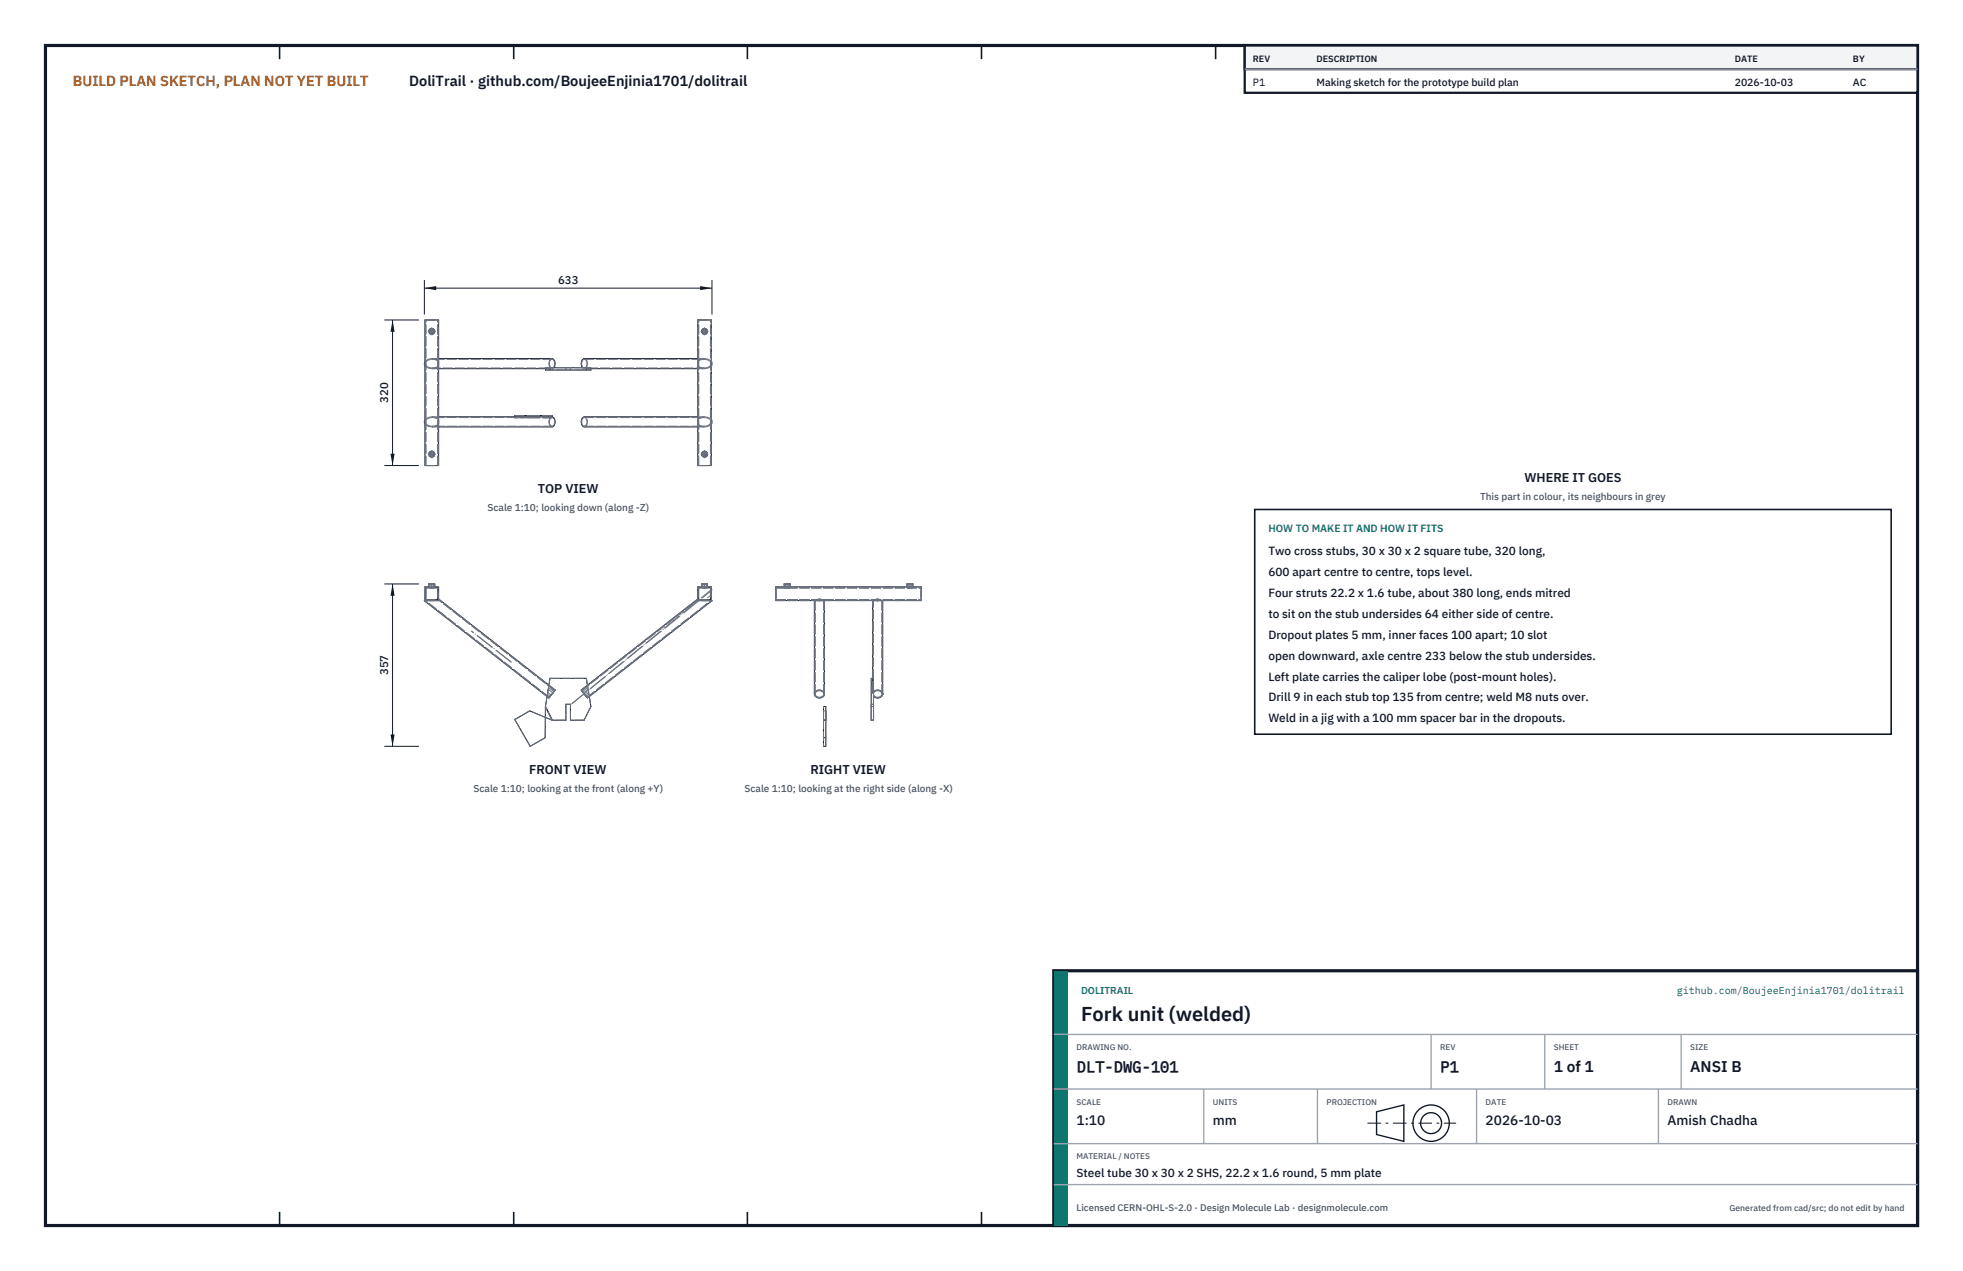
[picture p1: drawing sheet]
<svg xmlns="http://www.w3.org/2000/svg" width="432mm" height="279mm" viewBox="0 0 432 279" stroke-linecap="round" stroke-linejoin="round" font-family="sans-serif">
<path d="M10 10h411.8v259.4h-411.8z" fill="none" stroke="#111827" stroke-width=".7" stroke-linecap="butt"/>
<g fill="none" stroke="#111827" stroke-width=".35">
<path d="M61.5 10v3M113 10v3M164.4 10v3M215.9 10v3M267.4 10v3M318.9 10v3M370.3 10v3M61.5 266.4v3M113 266.4v3M164.4 266.4v3M215.9 266.4v3M267.4 266.4v3"/>
<path d="M318.9 266.4v3M370.3 266.4v3"/>
</g>
<g fill="none" stroke="#111727" stroke-width=".22">
<path d="M93.5 79.3l-.2 .6 .2 .7M93.5 79.6v.6M93.5 70.3h3v32h-3zM96.5 78.8h24.9a1.31 1.31 0 0 1 .4 2M153.5 78.8h-25a1.29 1.29 0 0 0-.4 2M153.5 70.3h3v32h-3zM156.5 79.3l.1 .6-.1 .7M156.5 79.6v.6M93.5 92.1l-.2 .6 .2 .7M93.5 92.4v.7M96.5 81h24l.2-.2h8.6l.1 .2h24.1M96.5 91.6h24.9a1.24 1.24 0 0 1 .7 1.1 1.24 1.24 0 0 1-.7 1.1h-24.9"/>
<path d="M113.2 91.6v-.3h8.3v.3M116.5 91.3v.3M120 81v.3h10v-.3M121 80.8v.5M129 80.8v.5M153.5 91.6h-25a1.24 1.24 0 0 0-.6 1.1 1.24 1.24 0 0 0 .6 1.1h25M156.5 92.1l.1 .6-.1 .7M156.5 92.4v.7M93.5 129h3v3h-3zM93.7 129.2h2.6v2.6h-2.6zM94.3 129v-.6h1.3v.6M96.5 131.7l25.6 20-1.4 1.7-27.4-21.3 .2-.2"/>
<path d="M153.5 131.7l-25.6 20 1.3 1.7 27.4-21.3-.1-.2M153.5 129h3v3h-3zM153.7 129.2h2.6v2.6h-2.6zM154.3 129v-.6h1.3v.6M172.5 129v-.6h1.3v.6M179.1 132v20.6a1.14 1.14 0 0 0 1.1 .8 1.14 1.14 0 0 0 1.2-.8v-20.6M179.6 131.9l.2 .1h-9.2v-3h32.1v3h-9.2l.2-.1M179.6 131.9a1.36 1.36 0 0 0 1.3 0M179.6 131.9h1.3M180.9 131.9l-.2 .1h11.9l-.2-.1M191.9 132v19.9l.2 .7v5.7h-.4v-9.2h.2M192.4 131.9a1.35 1.35 0 0 0 1.3 0"/>
<path d="M192.4 131.9h1.3M194.2 132v20.6M199.5 129v-.6h1.3v.6M120 155.3l1.5 3M120 155.3l-.1 6.9-3.3 1.9-3.4-5.9 3.3-1.9 5 2M120.3 153.1l-.3 2.2M120.7 150.6l.3-1.5h8l.2 1.5M129.6 153.1l.4 2.2-1.5 3h-3v-3.5h-1v3.5h-3M181.1 158.3h.6M181.1 155.3h.6v8.8h-.6zM191.7 155.3h.4M194.2 152.6a1.18 1.18 0 0 1-2.1 .5"/>
<path d="M194.2 152.6h.1M181.1 162.2h.6"/>
<circle cx="95" cy="72.8" r=".66"/>
<circle cx="95" cy="72.8" r=".4"/>
<circle cx="155" cy="72.8" r=".66"/>
<circle cx="155" cy="72.8" r=".4"/>
<circle cx="95" cy="99.8" r=".66"/>
<circle cx="95" cy="99.8" r=".4"/>
<circle cx="155" cy="99.8" r=".66"/>
<circle cx="155" cy="99.8" r=".4"/>
</g>
<g fill="none" stroke="#6a7180" stroke-width=".22" stroke-dasharray="2.1 .5">
<path d="M93.5 79.5v-.2M93.5 79.6v-.3M93.5 79.5v-9.2M93.5 79.9v-.3M93.5 70.3h3M93.6 79.9l.4 .7 1.1 .3M93.7 70.3h2.6M95.1 78.8l-.8 .1-.8 .6M95.1 79l-1.1 .3-.4 .6M96.5 79.2v1.5M96.5 79.2l-1.4-.4M96.5 79.5v.9"/>
<path d="M96.5 79.5l-.6-.4-.8-.1M96.5 79.2v-8.9M96.5 78.8h-1.4M120.7 79.9l.3 .9M120.8 79.9l.2 .6 .2 .3M121.4 78.8a.98 .98 0 0 0-.7 1.1M121.4 79l-.4 .3-.2 .6M121.4 79h-26.3M127.9 79.9l.2 .6 .2 .3M128.5 79l-.4 .3-.2 .6M128.5 79h26.4M153.5 79.2v-8.9"/>
<path d="M153.5 79.2v.7M153.5 79.9v.8M153.5 70.3h3M153.5 79.9v.5M153.5 79.5v.4M153.5 78.8h1.4M153.7 70.3h2.6M154.9 78.8l-1.4 .4M154.9 79l-.8 .1-.6 .4M156.5 79.5l-.9-.6-.7-.1M156.5 79.5v-9.2M156.5 79.5v-.2"/>
<path d="M156.5 79.6v-.3M93.5 80.6v-.2M93.5 80.4l.5 .4 1.1 .2M93.5 80.6v-.4M93.5 80.2v-.3M93.5 92.3v-11.9M93.5 92.3v-.2M93.5 92.4v-.3M93.5 92.7v-.3M93.5 93.1v-.4M93.5 93.4v-.3M93.5 93.4v-.2"/>
<path d="M93.5 93.2l.5 .4 1.1 .2M93.6 92.7l.4 .7 1.1 .3M95.1 81l1.4-.3M95.1 80.9l.8-.2 .6-.3M95.1 91.6l-.8 .1-.8 .6M95.1 93.8l1.4-.3M95.1 93.7l.8-.1 .6-.4M95.1 91.8l-1.1 .3-.4 .6M96.5 92v-11.3M96.5 92l-1.4-.4M96.5 92v1.5M96.5 80.4v-.9"/>
<path d="M96.5 92.3v.9M96.5 92.3l-.6-.4-.8-.1M96.5 93.2v-.9M96.5 81h-1.4M96.5 91.6h-1.4M96.5 93.8h-1.4M113.2 91.8h3.4M113.2 91.3h3.4M113.2 91.8v-.2M116.5 91.8v-.2M116.5 91.8h-3.3M116.6 91.8h3.3"/>
<path d="M116.6 91.3h3.3M116.6 91.8v-.5M119.9 91.8v-.5M119.9 91.8h.1M119.9 91.3h.1M120 80.8h.4M120 81v-.2M120 91.8v-.5M120.5 80.8h.1M120.5 81l-.1-.2M120.5 80.9v-.1M120.5 80.9h-25.4"/>
<path d="M120.6 80.8l-.1 .1M120.7 92.7a.98 .98 0 0 0 .7 1.1M120.8 92.7l.2 .7 .4 .3M121 80.8h.2M121 80.8h-.6M121.2 80.8h-.7M121.4 91.6a.98 .98 0 0 0-.7 1.1M121.4 93.7a1.06 1.06 0 0 0 .6-1 1.06 1.06 0 0 0-.6-.9M121.4 91.8l-.4 .3-.2 .6M121.4 91.8h-26.3M121.4 93.7h-26.3M121.5 80.8h-1.5"/>
<path d="M121.5 81.3v-.5M121.5 81.3h-1.5M121.5 91.8v-.2M121.5 91.8h-1.5M121.5 91.3h-1.5M121.5 91.8h-5M121.6 80.8h.2M121.6 80.8h-1M121.6 80.8a1.12 1.12 0 0 0-.2-1.8M121.8 80.8h-1.1M124.5 80.8h-3M124.5 81.3v-.5"/>
<path d="M124.5 81.3h-3M125.5 80.8h-1M125.5 81.3v-.5M125.5 81.3h-1M127.9 92.7l.2 .7 .4 .3M128.1 80.8h1.2M128.1 80.8h.2M128.3 80.8h1.1M128.5 80.8h-3M128.5 81.3v-.5M128.5 81.3h-3M128.5 93.8a1.24 1.24 0 0 0 .7-1.1 1.24 1.24 0 0 0-.7-1.1"/>
<path d="M128.5 93.7a1.06 1.06 0 0 0 .6-1 1.06 1.06 0 0 0-.6-.9M128.5 91.8l-.4 .3-.2 .6M128.5 93.7h26.4M128.5 91.8h26.4M128.7 80.8h.2M128.7 80.8a1.12 1.12 0 0 0-.2-1.8M128.7 80.8h.8M128.9 80.8a1.31 1.31 0 0 0-.4-2M128.9 80.8h.6M129.4 80.8h.1M129.4 80.9v-.1M129.4 80.9h25.5"/>
<path d="M129.5 80.8l-.1 .1M129.5 80.8l-.1 .2M129.5 80.8h.5M130 80.8h-1.5M130 81v-.2M130 81.3h-1.5M153.5 92v-11.3M153.5 92v.7M153.5 92.7v.8M153.5 80.7l1.4 .3M153.5 93.5l1.4 .3M153.5 80.4l.6 .3 .8 .2"/>
<path d="M153.5 92.7v.5M153.5 93.2l.6 .4 .8 .1M153.5 92.3v.4M153.5 80.4v-.9M153.5 93.2v-.9M153.5 81h1.4M153.5 93.8h1.4M153.5 91.6h1.4M154.9 81l1.1-.2 .5-.4M154.9 91.6l-1.4 .4M154.9 93.8l1.1-.2 .5-.4M154.9 80.9a1.13 1.13 0 0 0 1.4-1.3 1.67 1.67 0 0 0-1.4-.6"/>
<path d="M154.9 93.7a1.13 1.13 0 0 0 1.4-1.3 1.67 1.67 0 0 0-1.4-.6M154.9 91.8l-.8 .1-.6 .4M156.5 80.6v-.2M156.5 92.3l-.9-.6-.7-.1M156.5 92.3v-11.9M156.5 92.3v-.2M156.5 93.4v-.2M156.5 80.2v-.6M156.5 80.6v-.4M156.5 92.4v-.3M156.5 93.1v-.7M156.5 93.4v-.3"/>
<path d="M93.5 102.3v-9.1M93.5 102.3h3M93.7 102.3h2.6M93.7 102.3v-32M96.3 102.3v-32M96.5 102.3v-8.8M153.5 102.3v-8.8M153.5 102.3h3M153.7 102.3h2.6M153.7 102.3v-32M156.3 102.3v-32M156.5 102.3v-9.1"/>
<path d="M93.3 132.1l.2-.2M93.4 131.9h.1M93.5 131.9v.1M93.5 132h3M93.5 132v-.1M93.5 131.9l-.2 .2M93.5 131.9h-.1M93.5 132v-3M93.5 129h3M93.5 132l-.1-.1M93.6 132h2.9M93.7 129.2h2.6"/>
<path d="M93.7 131.8h2.6M93.7 129.2v2.6M94.3 129h1.3M94.3 128.4h1.3M94.3 129v-.6M94.5 129.2h.9M94.5 129h.9M94.5 129.2v-.2M94.6 128.4h.8M94.6 129h.8M94.6 129v-.6M95.4 128.4h-.8"/>
<path d="M95.4 129h-.8M95.4 129v-.6M95.4 129.2h-.9M95.4 129h-.9M95.4 129.2v-.2M95.6 129h-1.3M95.6 128.4h-1.3M95.6 129v-.6M96.3 129.2v2.6M96.5 132v-.3M96.5 131.7v.3M96.5 132h-3"/>
<path d="M96.5 132v-.1M96.5 131.9v.1M96.5 132h-2.9M96.5 132v-3M153.5 132v-3M153.5 132v-.3M153.5 131.7v.3M153.5 132h3M153.5 129h3M153.5 131.9v.1M153.5 132h2.9M153.5 132v-.1"/>
<path d="M153.7 129.2h2.6M153.7 131.8h2.6M153.7 129.2v2.6M154.3 129h1.3M154.3 128.4h1.3M154.3 129v-.6M154.5 129.2h.9M154.5 129h.9M154.5 129.2v-.2M154.6 128.4h.8M154.6 129h.8M154.6 129v-.6"/>
<path d="M155.4 128.4h-.8M155.4 129h-.8M155.4 129v-.6M155.4 129.2h-.9M155.4 129h-.9M155.4 129.2v-.2M155.6 129h-1.3M155.6 128.4h-1.3M155.6 129v-.6M156.3 129.2v2.6M156.4 132h-2.9M156.5 132v-3"/>
<path d="M156.5 132h-3M156.5 131.9l.1 .2M156.5 132v-.1M156.5 131.9v.1M156.5 131.9h.1M156.6 132.1l-.1-.2M170.6 132h8.9M170.6 132v-3M170.6 129h32.1M170.6 129.2v2.6M170.6 129.2h32.1M170.6 131.8h32.1"/>
<path d="M170.6 132h9.2M172.5 129h.7M172.5 128.4h.7M172.5 129v-.6M172.7 129.2h.5M172.7 129h.5M172.7 129.2v-.2M172.7 128.4h.5M172.7 129v-.6M173.2 129h.6M173.2 129.2h.4M173.2 129h.4"/>
<path d="M173.2 128.4h.4M173.2 128.4h.6M173.6 128.4h-.9M173.6 129h-.9M173.6 129v-.6M173.6 129.2h-.9M173.6 129.2v-.2M173.8 129h-1.3M173.8 128.4h-1.3M173.8 129v-.6M179.1 132h.7M179.1 132h.4"/>
<path d="M179.3 132h1.9M179.3 132h.5M179.5 132h-.4M179.6 131.9h.3M179.6 131.9l.2 .1M179.8 132h-.7M179.8 132h-.5M179.8 132h.9M179.9 131.9h.7M179.9 131.9l.4 .1M180.3 131.7l-.8 .3M180.3 131.9l-.5 .1"/>
<path d="M180.3 132l.3-.1M180.3 132.1l-.7-.2M180.3 132h-1M180.6 131.9h.3M180.7 132l-.4-.1M180.7 132l-.3-.1-.6 .1M180.7 132h.5M180.7 132h.7M180.7 132h11.9M180.7 132l.2-.1M180.9 131.9l-.6 .2M181 132h11.3"/>
<path d="M181 132l-.7-.3M181 132h.4M181 132a.94 .94 0 0 0-1.5 0M181.2 132h-.5M181.2 132h-.9M181.4 132h-.4M181.4 132h-.7M191.9 132h.7M191.9 132h.4M192.1 132h1.9M192.1 132h.5M192.3 132h-.4"/>
<path d="M192.4 131.9l.2 .1M192.4 131.9h.3M192.6 132h-.7M192.6 132h-.5M192.6 132h.9M192.7 131.9h.7M192.7 131.9l.4 .1M193.1 131.7l-.8 .3M193.1 131.9l-.5 .1M193.1 132.1l-.7-.2M193.1 132h-1M193.1 132l.3-.1"/>
<path d="M193.4 131.9h.3M193.5 132l-.4-.1M193.5 132l-.3-.1-.6 .1M193.5 132h.5M193.5 132h.7M193.5 132l.2-.1M193.5 132h9.2M193.7 131.9l-.6 .2M193.8 132h8.9M193.8 132l-.7-.3M193.8 132a.94 .94 0 0 0-1.5 0M193.8 132h.4"/>
<path d="M194 132h-.5M194 132h-.9M194.2 132h-.4M194.2 132h-.7M199.5 129h.7M199.5 128.4h.7M199.5 129v-.6M199.7 129.2h.5M199.7 129h.5M199.7 129.2v-.2M199.8 128.4h.4M199.8 129h.4"/>
<path d="M199.8 129v-.6M200.2 129h.6M200.2 129.2h.4M200.2 129h.4M200.2 128.4h.3M200.2 129h.3M200.2 128.4h.6M200.5 128.4h-.7M200.5 129h-.7M200.5 129v-.6M200.6 129.2h-.9M200.6 129h-.9"/>
<path d="M200.6 129.2v-.2M200.8 129h-1.3M200.8 128.4h-1.3M200.8 129v-.6M202.7 132v-3M202.7 129.2v2.6M113.2 158.2l3.4 5.9M116.5 156.3l-3.3 1.9M120 155.3l.4-2.7M120.3 153.1l.4-2.5M120.5 152.2l.1-.7M120.6 151.5l-.1 .7"/>
<path d="M120.7 151.1l.3-2M120.7 151.1l-.3 1.5M120.7 153.4l-27.4-21.3M120.7 153.4l.3-.3M120.8 153.3l.4-.5M120.8 153.3l-27.2-21.3M120.8 153.3l1.2-1.5M121 149.1h8M121 153.1l.2-.3M121 153.1l-.6-.5M121.2 152.8l-.7-.6M121.5 158.3l-1.5-3"/>
<path d="M121.5 158.3l-5-2M121.6 152.3l.2-.3M121.6 152.3l-1-.8M121.6 152.3l.4-.5M121.8 152l-1.1-.9M121.8 152l.3-.3M122 151.8l-1.2 1.5M122 151.8l-25.5-19.9M122.1 151.7l-1.4 1.7M122.1 151.7l-25.6-20M124.5 158.3h-3M124.5 154.8v3.5"/>
<path d="M125.5 154.8h-1M125.5 158.3v-3.5M127.9 151.7l25.6-20M127.9 151.7l.2 .3M127.9 151.8l.4 .5M127.9 151.8l1.2 1.5M127.9 151.8l25.6-19.9M128.1 152l1.2-.9M128.1 152l.2 .3M128.3 152.3l1.1-.8M128.5 158.3h-3M128.7 152.8l.2 .3"/>
<path d="M128.7 152.8l.4 .5M128.7 152.8l.8-.6M128.9 153.1l.3 .3M128.9 153.1l.6-.5M129 149.1l.3 2M129.1 153.3l-1.2-1.5M129.1 153.3l27.3-21.3M129.2 153.4l-1.3-1.7M129.2 153.4l27.4-21.3M129.2 150.6l.4 2.5M129.4 151.5l.1 .7M129.5 152.2l-.1-.7"/>
<path d="M129.5 152.6l-.2-1.5M129.5 152.6l.5 2.7M130 155.3l-1.5 3M179.1 152.6a1.14 1.14 0 0 1 1.1-.9 1.14 1.14 0 0 1 1.2 .9M179.1 152.6v-20.6M179.3 152.6a.98 .98 0 0 0 .9 .7 .98 .98 0 0 0 1-.7M179.3 152.6a.98 .98 0 0 1 .9-.8 .98 .98 0 0 1 1 .8M179.3 152.6v-20.6M180.3 151.7l-.8 .2-.4 .7M180.3 151.8l-.7 .2-.3 .6M180.3 153.4a1.02 1.02 0 0 1-1.2-.8M180.3 153.3l-.7-.2-.3-.5"/>
<path d="M181.1 158.3v-3M181.1 156.3h.6M181.1 156.3v1.9M181.1 158.2v5.9M181.1 158.2h.6M181.2 152.6l-.3-.6-.6-.2M181.2 152.6l-.3 .5-.6 .2M181.2 152.6v-20.6M181.4 152.6l-.4-.7-.7-.2M181.4 152.6a1.01 1.01 0 0 1-1.1 .8M181.4 152.6v-20.6M181.7 158.3v-3"/>
<path d="M181.7 156.3v1.9M181.7 158.2v5.9M191.7 158.3h.4M191.7 154.8h.4M191.7 154.8v3.5M191.7 158.3v-3.5M191.7 149.1h.4M191.7 155.3v-6.2M191.7 155.3h.4M191.7 158.3v-3M191.9 151.9l.2-.8M191.9 149.1h.2"/>
<path d="M191.9 151.9l.2 .7M191.9 151.9v-19.9M192.1 151.9v-.4M192.1 151.9v.3M192.1 151.9v-19.9M192.1 153.1v-.5M192.1 152v-.9M192.1 152.8v.3M192.1 152.8a1.01 1.01 0 0 0 1.1 .5 1.01 1.01 0 0 0 .8-.7M192.1 152v.3M192.1 154.8v3.5M192.1 158.3v-3.5"/>
<path d="M192.1 152.8v-.6M192.1 151.5v.7M192.1 152.3v-.8M192.1 149.1v2M192.1 151.1v-2M192.1 152.3v-.3M192.1 152.2v-.7M192.1 153.1v-.3M192.1 155.3v-2.7M192.1 158.3v-3M192.1 152.2v-.3M192.1 151.1l-.2 .8"/>
<path d="M192.1 152a1.18 1.18 0 0 1 2.1 .6M192.1 152.3a1 1 0 0 1 1.1-.5 1 1 0 0 1 .8 .8M192.1 151.5v.4M193.1 151.7l-1 .3M193.1 151.8l-.6 .1-.4 .4M193.1 153.4l-1-.3M193.1 153.3l-.6-.1-.4-.4M194 152.6l-.3-.6-.6-.2M194 152.6l-.3 .5-.6 .2M194 152.6v-20.6M194.2 152.6l-.4-.7-.7-.2M194.2 152.6a1.01 1.01 0 0 1-1.1 .8"/>
<path d="M194.2 152.6v-20.6M116.6 164.1l3.3-1.9M119.9 162.2l.1-6.9"/>
<circle cx="95" cy="72.8" r=".66"/>
<circle cx="95" cy="72.8" r=".45"/>
<circle cx="95" cy="72.8" r=".4"/>
<circle cx="155" cy="72.8" r=".66"/>
<circle cx="155" cy="72.8" r=".45"/>
<circle cx="155" cy="72.8" r=".4"/>
<circle cx="95" cy="99.8" r=".66"/>
<circle cx="95" cy="99.8" r=".45"/>
<circle cx="95" cy="99.8" r=".4"/>
<circle cx="155" cy="99.8" r=".66"/>
<circle cx="155" cy="99.8" r=".45"/>
<circle cx="155" cy="99.8" r=".4"/>
</g>
<g fill="none" stroke="#6a7180" stroke-width=".22" stroke-dasharray="4.2 .5 0 .5">
<path d="M94.2 72.8h1.6M94.4 72.8h1.1M94.5 72.8h1M95 73.7v-1.7M95 73.4v-1.1M95 73.3v-1M154.2 72.8h1.6M154.4 72.8h1.1M154.5 72.8h1M155 73.7v-1.7M155 73.4v-1.1M155 73.3v-1"/>
<path d="M94.2 99.8h1.6M94.4 99.8h1.1M94.5 99.8h1M154.2 99.8h1.6M154.4 99.8h1.1M154.5 99.8h1M95 100.7v-1.7M95 100.4v-1.1M95 100.3v-1M155 100.7v-1.7M155 100.4v-1.1M155 100.3v-1"/>
<path d="M95 129.4v-.5M95 129.3v-.9M95 129.2v-.8M155 129.4v-.5M155 129.3v-.9M155 129.2v-.8M155.7 131.4l.5-.4M173.2 129.4v-.5M173.2 129.3v-.9M173.2 129.2v-.8M200.2 129.4v-.5M200.2 129.3v-.9"/>
<path d="M200.2 129.2v-.8M112.4 145.5l-8.6-6.7M112.4 145.5l-8.7-6.8M125.7 154.8l30.9-25.3M125.9 154.6l30.7-24.9"/>
</g>
<path d="M93.3 61.5v7.6M93.3 63.3h63.3M156.6 61.5v7.6" fill="none" stroke="#111827" stroke-width=".22"/>
<path d="M93.3 63.3l2.6-.4v.9zM154 62.9v.9l2.6-.5z" fill="#111827"/>
<path d="M84.5 70.3h7.6M86.4 70.3v32M84.5 102.3h7.6" fill="none" stroke="#111827" stroke-width=".22"/>
<path d="M86.4 70.3l-.5 2.6h.9zM85.9 99.7h.9l-.4 2.6z" fill="#111827"/>
<path d="M84.5 128.4h7.6M86.4 128.4v35.7M84.5 164.1h7.6" fill="none" stroke="#111827" stroke-width=".22"/>
<path d="M86.4 128.4l-.5 2.6h.9zM85.9 161.5h.9l-.4 2.6z" fill="#111827"/>
<path d="M276 112h140v49.4h-140z" fill="#fff" stroke="#111827" stroke-width=".35"/>
<path d="M273.8 10h148v10.4h-148z" fill="#fff" stroke="#111827" stroke-width=".5"/>
<path d="M273.8 10h148v5.2h-148z" fill="#f3f4f6" stroke="#111827" stroke-width=".5"/>
<path d="M273.8 15.2h148" fill="none" stroke="#9ca3af" stroke-width=".3"/>
<path d="M231.8 213.4h190v56h-190z" fill="#fff" stroke="#111827" stroke-width=".7" stroke-linecap="butt"/>
<path d="M231.8 213.4h3v56h-3z" fill="#0f766e"/>
<path d="M231.8 227.4h190M231.8 239.4h190M264.8 239.4v12M289.8 239.4v12M314.8 227.4v12M324.8 239.4v12M339.8 227.4v12M364.8 239.4v12M369.8 227.4v12M231.8 251.4h190M231.8 260.4h190" fill="none" stroke="#9ca3af" stroke-width=".3"/>
<g fill="none" stroke="#111827" stroke-width=".3">
<path d="M302.8 244.4l6-1.5v8l-6-1.5z"/>
<circle cx="314.8" cy="246.9" r="4"/>
<circle cx="314.8" cy="246.9" r="2.3"/>
</g>
<path d="M300.8 246.9h19.5" fill="none" stroke="#111827" stroke-width=".22" stroke-dasharray="3 1 .6 1" stroke-linecap="butt"/>
<text font-size="4.4" fill="#111827" x="237.8" y="224.4">Fork unit (welded)</text>
<g font-size="3.4" fill="#111827">
<text x="236.8" y="235.6">DLT-DWG-101</text>
<text x="316.8" y="235.6">P1</text>
<text x="341.8" y="235.6">1 of 1</text>
<text x="371.8" y="235.6">ANSI B</text>
</g>
<text font-size="3.2" fill="#b45309" x="16" y="19">BUILD PLAN SKETCH, PLAN NOT YET BUILT</text>
<text font-size="3.2" fill="#111827" x="90" y="19">DoliTrail · github.com/BoujeeEnjinia1701/dolitrail</text>
<g font-size="3" fill="#111827">
<text x="236.8" y="247.2">1:10</text>
<text x="266.8" y="247.2">mm</text>
<text x="326.8" y="247.2">2026-10-03</text>
<text x="366.8" y="247.2">Amish Chadha</text>
</g>
<g font-size="2.8" fill="#111827">
<text x="335.3" y="106">WHERE IT GOES</text>
<text x="118.3" y="108.3">TOP VIEW</text>
<text x="116.4" y="170.1">FRONT VIEW</text>
<text x="178.3" y="170.1">RIGHT VIEW</text>
</g>
<g font-size="2.6" fill="#111827">
<text x="279" y="122">Two cross stubs, 30 x 30 x 2 square tube, 320 long,</text>
<text x="279" y="126.6">600 apart centre to centre, tops level.</text>
<text x="279" y="131.2">Four struts 22.2 x 1.6 tube, about 380 long, ends mitred</text>
<text x="279" y="135.8">to sit on the stub undersides 64 either side of centre.</text>
<text x="279" y="140.4">Dropout plates 5 mm, inner faces 100 apart; 10 slot</text>
<text x="279" y="145">open downward, axle centre 233 below the stub undersides.</text>
<text x="279" y="149.6">Left plate carries the caliper lobe (post-mount holes).</text>
<text x="279" y="154.2">Drill 9 in each stub top 135 from centre; weld M8 nuts over.</text>
<text x="279" y="158.8">Weld in a jig with a 100 mm spacer bar in the dropouts.</text>
<text x="236.8" y="258.8">Steel tube 30 x 30 x 2 SHS, 22.2 x 1.6 round, 5 mm plate</text>
</g>
<g font-size="2.5" fill="#111827">
<text x="122.8" y="62.3">633</text>
<text x="85.4" y="88.6" transform="rotate(-90 85.4 88.6)">320</text>
<text x="85.4" y="148.4" transform="rotate(-90 85.4 148.4)">357</text>
</g>
<g font-size="2.3" fill="#111827">
<text x="275.6" y="18.8">P1</text>
<text x="289.6" y="18.8">Making sketch for the prototype build plan</text>
<text x="381.6" y="18.8">2026-10-03</text>
<text x="407.6" y="18.8">AC</text>
</g>
<text font-size="2.3" fill="#0f766e" x="279" y="117">HOW TO MAKE IT AND HOW IT FITS</text>
<g font-size="2.2" fill="#4b5563">
<text x="107.2" y="112.4">Scale 1:10; looking down (along -Z)</text>
<text x="325.6" y="110">This part in colour, its neighbours in grey</text>
<text x="104.1" y="174.1">Scale 1:10; looking at the front (along +Y)</text>
<text x="163.8" y="174.1">Scale 1:10; looking at the right side (along -X)</text>
</g>
<g font-size="2.2" fill="#0f766e">
<text x="237.8" y="218.4">DOLITRAIL</text>
<text x="368.8" y="218.4">github.com/BoujeeEnjinia1701/dolitrail</text>
</g>
<text font-size="2.1" fill="#4b5563" x="236.8" y="266.2">Licensed CERN-OHL-S-2.0 · Design Molecule Lab · designmolecule.com</text>
<g font-size="2" fill="#111827">
<text x="275.6" y="13.6">REV</text>
<text x="289.6" y="13.6">DESCRIPTION</text>
<text x="381.6" y="13.6">DATE</text>
<text x="407.6" y="13.6">BY</text>
</g>
<text font-size="1.9" fill="#4b5563" x="380.4" y="266.2">Generated from cad/src; do not edit by hand</text>
<g font-size="1.8" fill="#4b5563">
<text x="236.8" y="230.8">DRAWING NO.</text>
<text x="316.8" y="230.8">REV</text>
<text x="341.8" y="230.8">SHEET</text>
<text x="371.8" y="230.8">SIZE</text>
<text x="236.8" y="242.8">SCALE</text>
<text x="266.8" y="242.8">UNITS</text>
<text x="291.8" y="242.8">PROJECTION</text>
<text x="326.8" y="242.8">DATE</text>
<text x="366.8" y="242.8">DRAWN</text>
<text x="236.8" y="254.8">MATERIAL / NOTES</text>
</g>
</svg>
